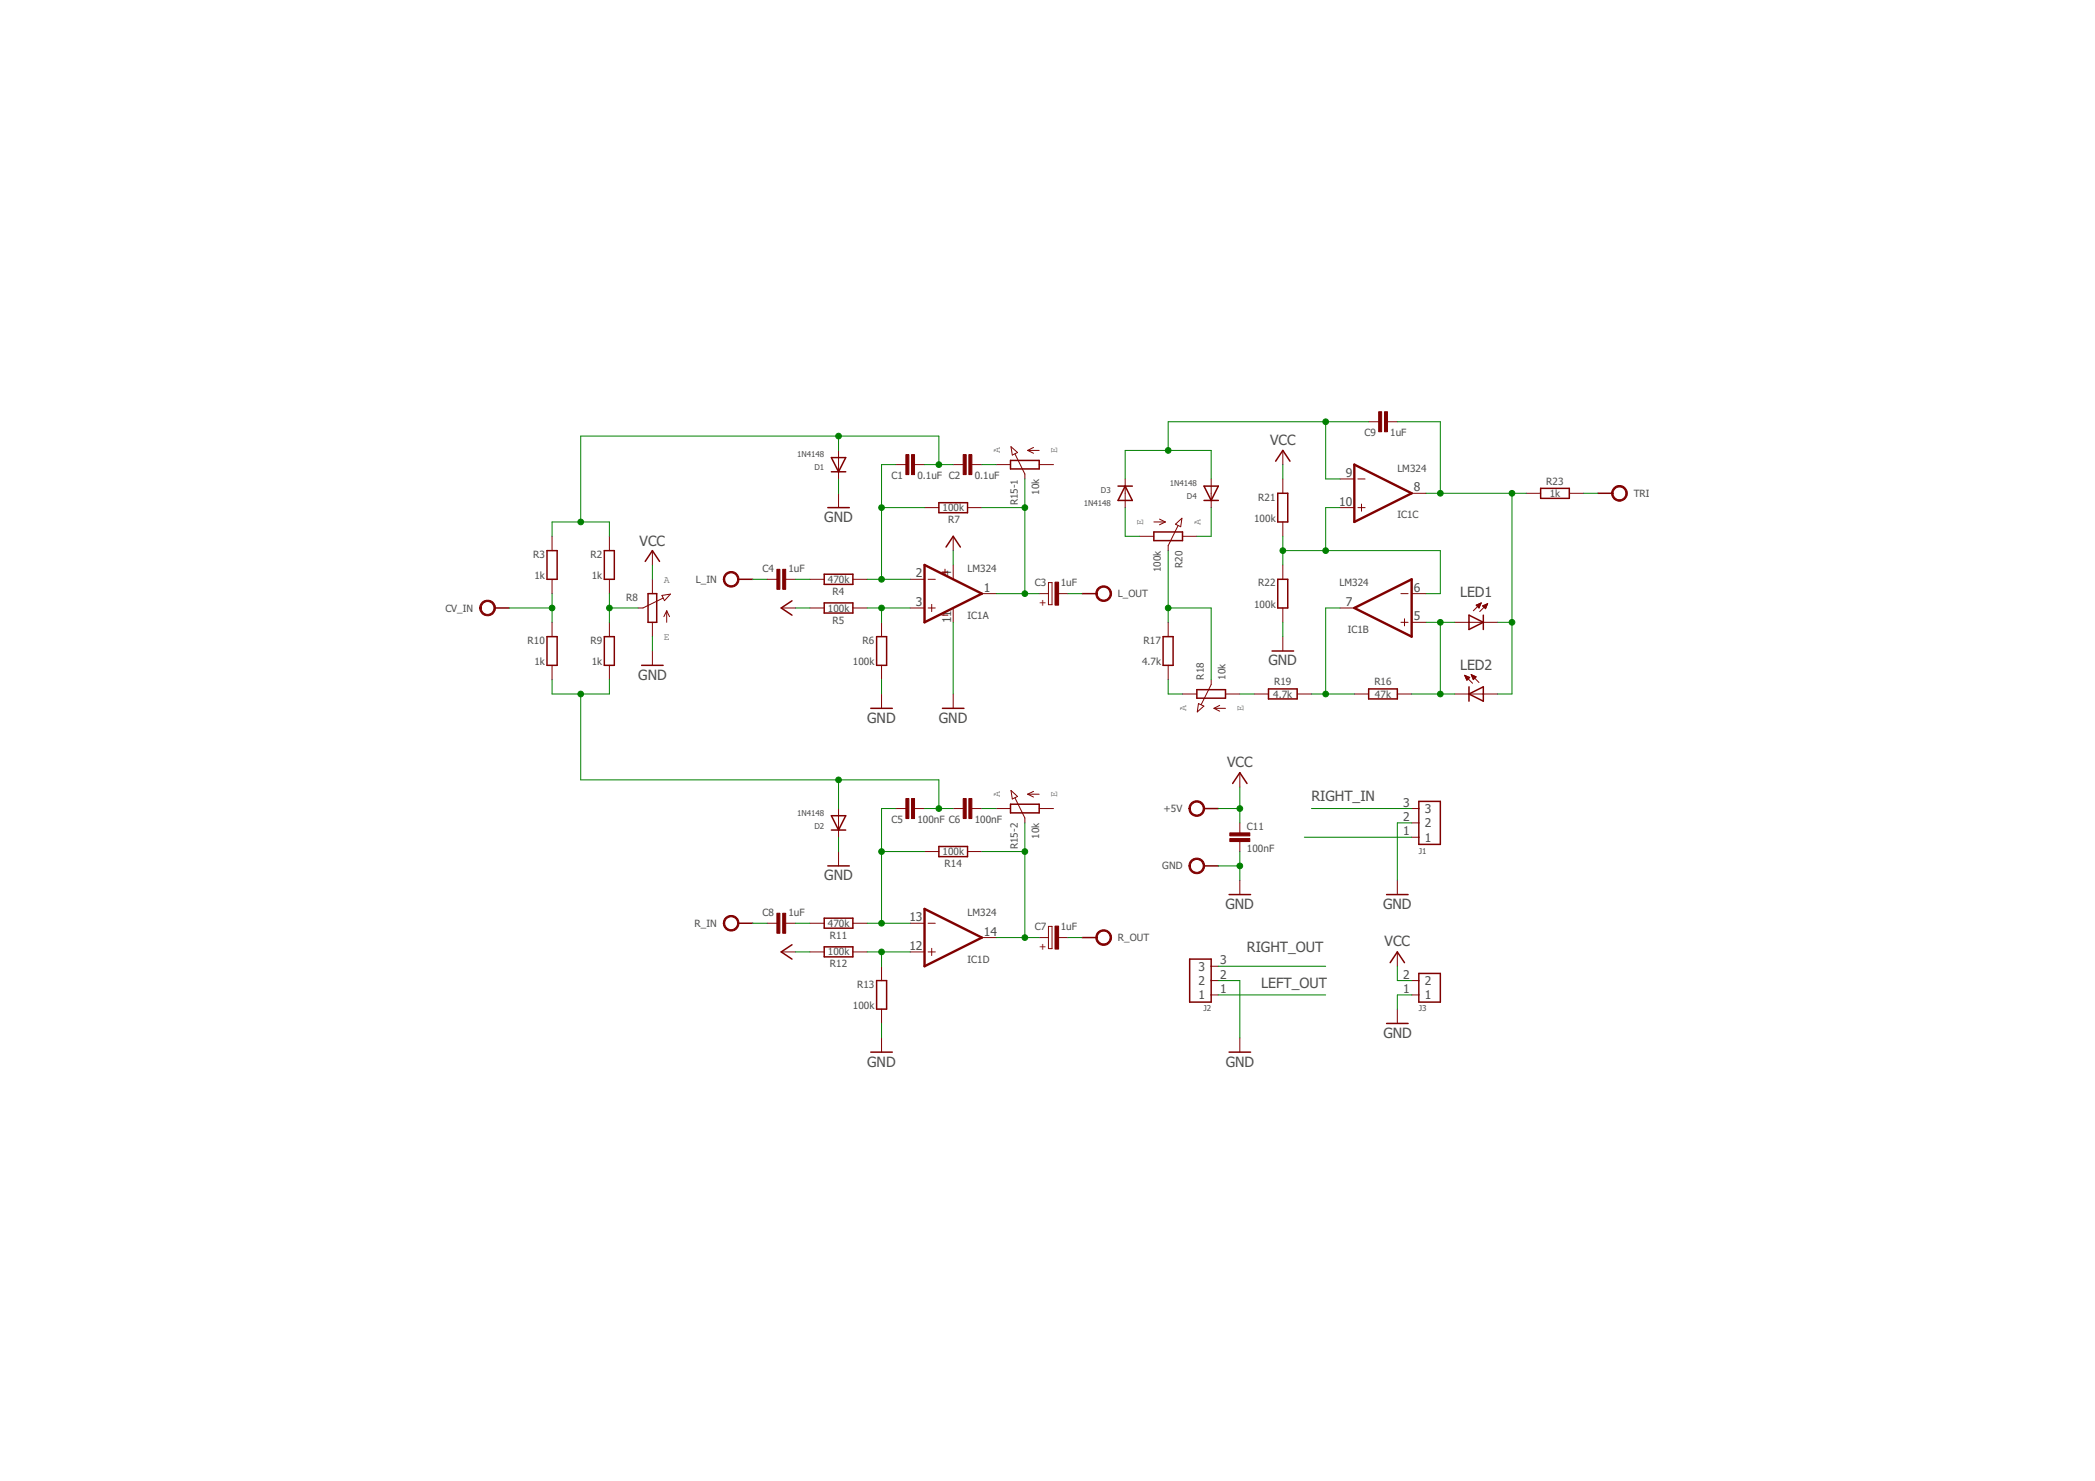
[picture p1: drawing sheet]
<svg xmlns="http://www.w3.org/2000/svg" width="297mm" height="210mm" viewBox="0 0 297 210" stroke-linecap="round" stroke-linejoin="round" font-family="sans-serif">
<path d="M192 65.8l8.2 4.1-8.2 4.1zM131.1 80.1l8.1 4-8.1 4.1zM192 86.2l8.2-4.1v8.1zM131.1 128.8l8.1 4.1-8.1 4z" fill="none" stroke="#800000" stroke-width=".34"/>
<g fill="none" stroke="#800000" stroke-width=".14">
<path d="M194.1 59.8h1.4M196.7 59.8h1.4M78.3 76v2M86.4 76v2M92.5 78v2.1M118.9 63.8v4.1M118.9 69.9v2M127 65.8h1.4M129.7 65.8h1.4M131.1 71.9h2M135.1 65.8h1.5M135.1 76v2"/>
<path d="M137.2 71.9h2M137.8 65.8h1.4M141.2 65.8h2.1M143.3 63.3l1 .8-.8 .4zM143.9 64.3l1.4 2.9v.7M145.7 63.8h1.6M145.7 63.8l.8 .4M146.5 63.4l-.8 .4M147.3 65.8h2.1M159.5 67.9v4M161.6 76h2M163.6 74h1.6"/>
<path d="M164.4 73.6l.8 .4M165.2 74l-.8 .4M166.7 74.3l.9-.9-.2 1.3zM167 74.5l-1.4 2.8v.7M167.7 76h2M171.7 67.9v4M181.9 63.8v2M181.9 67.9v2M181.9 74v2M190 71.9h2M190 67.9h2M192.5 71.9h1"/>
<path d="M192.5 67.9h1M193 71.4v1.1M200.2 69.9h2M216.4 69.9h2M222.5 69.9h2M78.3 82.1v2M78.3 88.2v2M78.3 94.3v2M86.4 82.1v2M86.4 88.2v2M86.4 94.3v2M92.5 82.1v2"/>
<path d="M92.5 88.2v2M92.5 92.3v2M93.9 84.4l1.2-.2-.9 .9zM94 84.8l-2.8 1.4h-.7M94.5 86.6v1.6M94.5 86.6l.4 .8M94.5 86.6l-.4 .8M108.8 82.1h1.4M110.8 86.2h2M111.4 82.1h1.4M114.8 86.2h2.1M114.8 82.1h2.1"/>
<path d="M120.9 86.2h2.1M120.9 82.1h2.1M125 88.2v2M125 94.3v2M125 98.4v2M129.1 86.2h2M129.1 82.1h2M131.6 86.2h1M131.6 82.1h1M132.1 85.7v1M133.5 81.1h.9M133.5 87.2h.9"/>
<path d="M134 80.7v.8M135.1 80.1v2M135.1 86.2v2M135.1 98.4v2M139.2 84.1h2M147.3 84.1h1.4M148.7 82.6h.5v3.1h-.5zM150 84.1h1.4M165.6 88.2v2M165.6 94.3v2M167.7 98.4h2M169.9 99.7l.8 .4-.9 .8z"/>
<path d="M171.7 96.3v.7l-1.4 2.9M172.9 100l-.8 .4M173.8 98.4h2M177.8 98.4h2.1M181.9 80.1v2M181.9 86.2v2M181.9 90.2v2.1M183.9 98.4h2M190 86.2h2M192 98.4h2.1M198.1 98.4h2.1M198.6 84.1h1"/>
<path d="M198.6 88.2h1M199.1 87.7v1M200.2 84.1h2M200.2 88.2h2M206.2 98.4h6.1M206.2 88.2h6.1M207.7 95.7l1.1 1.1M207.7 95.7l.7 .3-.4 .4zM207.7 95.8h.2M207.8 95.9h.3M207.8 96h.5M207.8 96.1h.5"/>
<path d="M207.9 96.2h.3M207.9 96.3h.2M208.6 95.6l1.1 1.1M208.6 95.6l.7 .3-.4 .4zM208.6 95.6h.1M208.6 95.7h.2M208.7 95.8h.3M208.7 95.9h.5M208.7 96h.5M208.8 96.1h.3M208.8 96.2h.3M208.9 96.2h.1"/>
<path d="M209.3 85.8l.7-.4-.3 .8zM209.3 85.8h.6M209.4 85.7h.5M209.4 85.9h.4M209.5 86h.3M209.6 86.1h.1M209.6 85.6h.4M209.7 86.1h.1M209.8 85.5h.2M210 85.4l-1.1 1.2M210.2 85.9l.7-.3-.3 .7zM210.2 85.9h.6"/>
<path d="M210.3 86h.5M210.4 85.8h.4M210.4 86.1h.3M210.5 86.1h.2M210.6 85.7h.3M210.6 86.3h.1M210.8 85.6h.1M210.9 85.6l-1.1 1.1M118.9 114.6v4.1M127 114.6h1.4M129.7 114.6h1.4M135.1 114.6h1.5"/>
<path d="M137.8 114.6h1.4M141.2 114.6h2.1M143.3 112l1 .9-.8 .3zM143.9 113.1l1.4 2.8v.7M145.7 112.6h1.6M145.7 112.6l.8 .4M146.5 112.2l-.8 .4M147.3 114.6h2.1M172.1 100.4h1.7M172.1 100.4l.8 .4M175.8 109.5v2M175.8 116.6v1.4"/>
<path d="M175.8 119.3v1.4M200.2 114.6h1M200.2 116.6h1M200.2 118.7h1M108.8 130.9h1.4M110.8 134.9h2M111.4 130.9h1.4M114.8 130.9h2.1M114.8 134.9h2.1M118.9 120.7v2M120.9 130.9h2.1M120.9 134.9h2.1"/>
<path d="M125 136.9v2.1M129.1 130.9h2M129.1 134.9h2M131.1 120.7h2M131.6 130.9h1M131.6 134.9h1M132.1 134.4v1M137.2 120.7h2M139.2 132.9h2M147.3 132.9h1.4M148.7 131.3h.5v3.2h-.5zM150 132.9h1.4"/>
<path d="M171.7 139h1M171.7 136.9h1M175.8 124.8v2M198.1 124.8v2M198.1 134.9v2M200.2 139h1M125 143v2.1M125 147.1v2M171.7 141h1M175.8 147.1v2M198.1 143v2.1M200.2 141h1"/>
</g>
<g fill="none" stroke="#800000" stroke-width=".21">
<path d="M77.6 78h1.4v4.1h-1.4zM85.7 78h1.4v4.1h-1.4zM91.5 79.6l1-1.6 1 1.6M117.4 71.9h3M117.9 64.9h2l-1 2zM117.9 66.9h2M133.1 71.2h4.1v1.5h-4.1zM134.1 77.5l1-1.5 1.1 1.5M143.3 65.3h4v1.2h-4zM158.5 68.9h2M159.5 68.9l1 2h-2zM163.6 75.4h4.1v1.2h-4.1z"/>
<path d="M170.7 68.9h2l-1 2zM170.7 70.9h2M180.9 65.4l1-1.6 1 1.6M181.2 69.9h1.4v4.1h-1.4zM218.4 69.2h4.1v1.4h-4.1zM226.6 69.9h2M70.1 86.2h2.1M77.6 90.2h1.4v4.1h-1.4zM85.7 90.2h1.4v4.1h-1.4zM91 94.3h3M91.9 84.1h1.2v4.1h-1.2zM104.7 82.1h2"/>
<path d="M112.3 85.2l-1.5 1 1.5 1M116.9 81.4h4v1.4h-4zM116.9 85.4h4v1.5h-4zM124.3 90.2h1.4v4.1h-1.4zM153.4 84.1h2.1M164.9 90.2h1.4v4.1h-1.4zM169.7 97.7h4.1v1.3h-4.1zM179.9 97.6h4v1.5h-4zM180.4 92.3h3M181.2 82.1h1.4v4.1h-1.4zM194.1 97.6h4v1.5h-4zM208.3 87.2l2 1-2 1z"/>
<path d="M208.3 98.4l2-1.1v2.1zM208.3 97.3v2.1M210.3 87.2v2M117.9 115.6h2l-1 2zM117.9 117.6h2M123.5 100.4h3M133.1 120h4.1v1.4h-4.1zM133.6 100.4h3.1M143.3 114h4v1.2h-4zM170.7 114.6h2M174.8 111l1-1.5 1 1.5M201.2 113.6h3v6.1h-3z"/>
<path d="M104.7 130.9h2M112.3 133.9l-1.5 1 1.5 1M116.9 130.1h4v1.5h-4zM116.9 134.2h4v1.4h-4zM117.4 122.7h3M124.3 139h1.4v4h-1.4zM153.4 132.9h2.1M168.7 135.9h3v6.1h-3zM170.7 122.7h2M174.3 126.8h3M196.6 126.8h3M197.1 136.4l1-1.5 1 1.5"/>
<path d="M201.2 138h3v4h-3zM123.5 149.1h3M174.3 149.1h3M196.6 145.1h3"/>
</g>
<g fill="#800000" stroke="#800000" stroke-width=".14">
<path d="M129.2 64.4h.5v2.9h-.5z"/>
<path d="M128.4 64.4h.5v2.9h-.5z"/>
<path d="M137.4 64.4h.4v2.9h-.4z"/>
<path d="M136.6 64.4h.4v2.9h-.4z"/>
<path d="M149.6 82.5h.5v3.3h-.5z"/>
<path d="M111 80.7h.4v2.8h-.4z"/>
<path d="M110.2 80.7h.4v2.8h-.4z"/>
<path d="M129.2 113.2h.5v2.8h-.5z"/>
<path d="M128.4 113.2h.5v2.8h-.5z"/>
<path d="M137.4 113.2h.4v2.8h-.4z"/>
<path d="M136.6 113.2h.4v2.8h-.4z"/>
<path d="M149.6 131.3h.5v3.2h-.5z"/>
<path d="M111 129.4h.4v2.9h-.4z"/>
<path d="M110.2 129.4h.4v2.9h-.4z"/>
<path d="M196.3 58.4h.4v2.8h-.4z"/>
<path d="M195.5 58.4h.4v2.8h-.4z"/>
<path d="M174.4 118.9h2.8v.4h-2.8z"/>
<path d="M174.4 118h2.8v.5h-2.8z"/>
</g>
<g fill="#800000" stroke="#800000" stroke-width=".14">
<path d="M68.4 85.3a1.12 1.12 0 0 1 1.7 .3 1.12 1.12 0 0 1-.7 1.7 1.12 1.12 0 0 1-1.4-1.1h.2a.9 .9 0 0 1 1.3-.9 .9 .9 0 0 1 .2 1.5 .9 .9 0 0 1-1.4-.4l-.1-.2h-.2l.1-.3z" fill-rule="evenodd"/>
<path d="M102.9 81.3a1.11 1.11 0 0 1 1.8 .3 1.11 1.11 0 0 1-.8 1.6 1.11 1.11 0 0 1-1.3-1.1h.1a.91 .91 0 0 1 1.3-.9 .91 .91 0 0 1 .3 1.6 .91 .91 0 0 1-1.5-.4l-.1-.3h-.1v-.3z" fill-rule="evenodd"/>
<path d="M155.7 83.3a1.12 1.12 0 0 1 1.8 .3 1.12 1.12 0 0 1-.7 1.6 1.12 1.12 0 0 1-1.4-1.1h.2a.92 .92 0 0 1 1.3-.7 .92 .92 0 0 1 .1 1.5 .92 .92 0 0 1-1.4-.5v-.3h-.2v-.3z" fill-rule="evenodd"/>
<path d="M102.9 130a1.11 1.11 0 0 1 1.8 .3 1.11 1.11 0 0 1-.8 1.6 1.11 1.11 0 0 1-1.3-1h.1a.91 .91 0 0 1 1.3-.9 .91 .91 0 0 1 .3 1.5 .91 .91 0 0 1-1.5-.4l-.1-.2h-.1v-.4z" fill-rule="evenodd"/>
<path d="M155.7 132a1.12 1.12 0 0 1 1.8 .4 1.12 1.12 0 0 1-.7 1.6 1.12 1.12 0 0 1-1.4-1.1h.2a.92 .92 0 0 1 1.3-.8 .92 .92 0 0 1 .1 1.6 .92 .92 0 0 1-1.4-.6v-.2h-.2v-.3z" fill-rule="evenodd"/>
<path d="M228.9 69.1a1.12 1.12 0 0 1 1.7 .3 1.12 1.12 0 0 1-.7 1.6 1.12 1.12 0 0 1-1.4-1.1h.2a.92 .92 0 0 1 1.4-.7 .92 .92 0 0 1 .1 1.5 .92 .92 0 0 1-1.5-.5v-.3h-.2v-.3z" fill-rule="evenodd"/>
<path d="M169 121.9a1.11 1.11 0 0 1 1.7 .3 1.11 1.11 0 0 1-.7 1.6 1.11 1.11 0 0 1-1.4-1.1h.2a.92 .92 0 0 1 1.3-.7 .92 .92 0 0 1 .2 1.5 .92 .92 0 0 1-1.5-.5v-.3h-.2v-.3z" fill-rule="evenodd"/>
<path d="M169 113.7a1.11 1.11 0 0 1 1.7 .4 1.11 1.11 0 0 1-.7 1.6 1.11 1.11 0 0 1-1.4-1.1h.2a.92 .92 0 0 1 1.3-.8 .92 .92 0 0 1 .2 1.6 .92 .92 0 0 1-1.5-.5v-.3h-.2v-.3z" fill-rule="evenodd"/>
</g>
<g fill="none" stroke="#008000" stroke-width=".14">
<path d="M188 59.8v8.1h2M194.1 59.8h-28.5v4M198.1 59.8h6.1v10.1M78.3 76v-2h8.1v2M118.9 61.8v2M118.9 67.9v2M125 71.9h6.1M127 65.8h-2v16.3M131.1 65.8h4M133.1 65.8v-4h-50.8v12.2M135.1 78v2.1M139.2 71.9h6.1"/>
<path d="M139.2 65.8h2M145.3 67.9v16.2M159.5 71.9v4.1h2.1M159.5 67.9v-4.1h12.2v4.1M165.6 78v10.2M171.7 71.9v4.1h-2M181.9 65.8v2.1M181.9 76v4.1M181.9 78h22.3v6.1h-2M190 71.9h-2v6.1M202.2 69.9h14.2M214.4 69.9v28.5h-2.1"/>
<path d="M224.5 69.9h2.1M72.2 86.2h6.1M78.3 96.3v2.1h8.1v-2.1M78.3 84.1v4.1M82.3 98.4v12.1h50.8v4.1M86.4 86.2h4.1M86.4 84.1v4.1M92.5 80.1v2M92.5 90.2v2.1M106.7 82.1h2.1M112.8 86.2h2M112.8 82.1h2"/>
<path d="M123 86.2h6.1M123 82.1h6.1M125 86.2v2M125 96.3v2.1M135.1 88.2v10.2M141.2 84.1h6.1M151.4 84.1h2M165.6 86.2h6.1v10.1M165.6 96.3v2.1h2.1M175.8 98.4h2M181.9 88.2v2M185.9 98.4h6.1"/>
<path d="M190 86.2h-2v12.2M200.2 98.4h6M202.2 88.2h4M204.2 88.2v10.2M212.3 88.2h2.1M118.9 110.5v4.1M118.9 118.7v2M127 114.6h-2v16.3M131.1 114.6h4M139.2 114.6h2M145.3 116.6v16.3M172.7 114.6h3.1"/>
<path d="M175.8 111.5v5.1M184.9 118.7h15.3M185.9 114.6h14.3M200.2 116.6h-2.1v8.2M106.7 130.9h2.1M112.8 134.9h2M112.8 130.9h2M123 134.9h6.1M123 130.9h6.1M125 134.9v2M125 120.7h6.1M139.2 120.7h6.1"/>
<path d="M141.2 132.9h6.1M151.4 132.9h2M172.7 139h3.1v8.1M172.7 122.7h3.1M172.7 136.9h15.3M175.8 120.7v4.1M198.1 136.9v2.1h2.1M125 145.1v2M172.7 141h15.3M200.2 141h-2.1v2"/>
</g>
<g fill="#008000" stroke="#008000" stroke-width=".14">
<circle cx="175.8" cy="122.7" r=".4"/>
<circle cx="175.8" cy="114.6" r=".4"/>
<circle cx="145.3" cy="84.1" r=".4"/>
<circle cx="145.3" cy="71.9" r=".4"/>
<circle cx="125" cy="86.2" r=".4"/>
<circle cx="86.4" cy="86.2" r=".4"/>
<circle cx="78.3" cy="86.2" r=".4"/>
<circle cx="82.3" cy="74" r=".4"/>
<circle cx="118.9" cy="61.8" r=".4"/>
<circle cx="133.1" cy="65.8" r=".4"/>
<circle cx="125" cy="71.9" r=".4"/>
<circle cx="125" cy="82.1" r=".4"/>
<circle cx="145.3" cy="120.7" r=".4"/>
<circle cx="145.3" cy="132.9" r=".4"/>
<circle cx="125" cy="134.9" r=".4"/>
<circle cx="82.3" cy="98.4" r=".4"/>
<circle cx="118.9" cy="110.5" r=".4"/>
<circle cx="133.1" cy="114.6" r=".4"/>
<circle cx="125" cy="120.7" r=".4"/>
<circle cx="125" cy="130.9" r=".4"/>
<circle cx="188" cy="98.4" r=".4"/>
<circle cx="204.2" cy="88.2" r=".4"/>
<circle cx="204.2" cy="98.4" r=".4"/>
<circle cx="165.6" cy="86.2" r=".4"/>
<circle cx="165.6" cy="63.8" r=".4"/>
<circle cx="188" cy="59.8" r=".4"/>
<circle cx="204.2" cy="69.9" r=".4"/>
<circle cx="214.4" cy="88.2" r=".4"/>
<circle cx="214.4" cy="69.9" r=".4"/>
<circle cx="188" cy="78" r=".4"/>
<circle cx="181.9" cy="78" r=".4"/>
</g>
<g font-size="2" fill="#505050">
<text x="180.1" y="63">VCC</text>
<text x="90.7" y="77.4">VCC</text>
<text x="116.9" y="74">GND</text>
<text x="207" y="84.5">LED1</text>
<text x="179.8" y="94.3">GND</text>
<text x="207" y="94.9">LED2</text>
<text x="90.5" y="96.3">GND</text>
<text x="123" y="102.4">GND</text>
<text x="133.1" y="102.4">GND</text>
<text x="174" y="108.7">VCC</text>
<text x="185.9" y="113.6">RIGHT_IN</text>
<text x="116.9" y="124.8">GND</text>
<text x="173.8" y="128.8">GND</text>
<text x="196.1" y="128.8">GND</text>
<text x="176.8" y="134.9">RIGHT_OUT</text>
<text x="196.3" y="134.1">VCC</text>
<text x="178.8" y="140">LEFT_OUT</text>
<text x="196.1" y="147.1">GND</text>
<text x="123" y="151.2">GND</text>
<text x="173.8" y="151.2">GND</text>
</g>
<g font-size="1.7" fill="#505050">
<text x="189.9" y="71.7">10</text>
<text x="190.8" y="67.6">9</text>
<text x="200.4" y="69.6">8</text>
<text x="129.9" y="81.8">2</text>
<text x="134.9" y="81.8" transform="rotate(-90 134.9 81.8)">4</text>
<text x="139.5" y="83.9">1</text>
<text x="200.4" y="83.9">6</text>
<text x="129.9" y="85.9">3</text>
<text x="134.9" y="88.3" transform="rotate(-90 134.9 88.3)">11</text>
<text x="190.8" y="85.9">7</text>
<text x="200.4" y="87.9">5</text>
<text x="198.9" y="116.3">2</text>
<text x="198.9" y="118.4">1</text>
<text x="198.9" y="114.3">3</text>
<text x="202" y="117.2">2</text>
<text x="202" y="119.3">1</text>
<text x="202" y="115.2">3</text>
<text x="128.9" y="130.6">13</text>
<text x="128.9" y="134.6">12</text>
<text x="139.5" y="132.6">14</text>
<text x="169.9" y="137.5">3</text>
<text x="173" y="136.7">3</text>
<text x="169.9" y="139.6">2</text>
<text x="169.9" y="141.6">1</text>
<text x="173" y="138.7">2</text>
<text x="173" y="140.7">1</text>
<text x="198.9" y="138.7">2</text>
<text x="198.9" y="140.7">1</text>
<text x="202" y="139.6">2</text>
<text x="202" y="141.6">1</text>
</g>
<g font-size="1.4" fill="#505050">
<text x="141.8" y="64.3" transform="rotate(-90 141.8 64.3)">A</text>
<text x="149.9" y="64.3" transform="rotate(-90 149.9 64.3)">E</text>
<text x="193.5" y="61.8">C9</text>
<text x="197.1" y="61.8">1uF</text>
<text x="126.4" y="67.9">C1</text>
<text x="130.1" y="67.9">0.1uF C2</text>
<text x="138.2" y="67.9">0.1uF</text>
<text x="144.3" y="71.6" transform="rotate(-90 144.3 71.6)">R15-1</text>
<text x="147.3" y="70.2" transform="rotate(-90 147.3 70.2)">10k</text>
<text x="178.4" y="70.9">R21</text>
<text x="198.1" y="66.9">LM324</text>
<text x="219.2" y="68.7">R23</text>
<text x="219.7" y="70.4">1k</text>
<text x="231.6" y="70.4">TRI</text>
<text x="133.6" y="72.5">100k</text>
<text x="134.4" y="74.2">R7</text>
<text x="162.1" y="74.4" transform="rotate(-90 162.1 74.4)">E</text>
<text x="170.2" y="74.4" transform="rotate(-90 170.2 74.4)">A</text>
<text x="177.8" y="74">100k</text>
<text x="198.1" y="73.5">IC1C</text>
<text x="75.6" y="79.1">R3</text>
<text x="75.8" y="82.1">1k</text>
<text x="83.7" y="79.1">R2</text>
<text x="83.9" y="82.1">1k</text>
<text x="94.1" y="82.6">A</text>
<text x="98.7" y="82.6">L_IN</text>
<text x="108.1" y="81.1">C4</text>
<text x="111.8" y="81.1">1uF</text>
<text x="117.4" y="82.6">470k</text>
<text x="137.2" y="81.1">LM324</text>
<text x="146.7" y="83.1">C3</text>
<text x="150.4" y="83.1">1uF</text>
<text x="164.6" y="81.1" transform="rotate(-90 164.6 81.1)">100k</text>
<text x="167.7" y="80.5" transform="rotate(-90 167.7 80.5)">R20</text>
<text x="178.4" y="83.1">R22</text>
<text x="189.9" y="83.1">LM324</text>
<text x="63.1" y="86.7">CV_IN</text>
<text x="88.8" y="85.2">R8</text>
<text x="117.4" y="86.7">100k</text>
<text x="118.1" y="84.3">R4</text>
<text x="118.1" y="88.4">R5</text>
<text x="137.2" y="87.7">IC1A</text>
<text x="158.5" y="84.6">L_OUT</text>
<text x="177.8" y="86.2">100k</text>
<text x="191.1" y="89.7">IC1B</text>
<text x="74.8" y="91.2">R10</text>
<text x="75.8" y="94.3">1k</text>
<text x="83.7" y="91.2">R9</text>
<text x="83.9" y="94.3">1k</text>
<text x="94.1" y="90.7">E</text>
<text x="120.9" y="94.3">100k</text>
<text x="122.3" y="91.2">R6</text>
<text x="161.9" y="94.3">4.7k</text>
<text x="162.2" y="91.2">R17</text>
<text x="168.2" y="100.8" transform="rotate(-90 168.2 100.8)">A</text>
<text x="170.7" y="96.3" transform="rotate(-90 170.7 96.3)">R18</text>
<text x="173.8" y="96.3" transform="rotate(-90 173.8 96.3)">10k</text>
<text x="176.3" y="100.8" transform="rotate(-90 176.3 100.8)">E</text>
<text x="180.5" y="98.9">4.7k</text>
<text x="180.6" y="97.2">R19</text>
<text x="194.9" y="97.2">R16</text>
<text x="195" y="98.9">47k</text>
<text x="141.8" y="113" transform="rotate(-90 141.8 113)">A</text>
<text x="149.9" y="113" transform="rotate(-90 149.9 113)">E</text>
<text x="126.4" y="116.6">C5</text>
<text x="130.1" y="116.6">100nF C6</text>
<text x="138.2" y="116.6">100nF</text>
<text x="147.3" y="118.9" transform="rotate(-90 147.3 118.9)">10k</text>
<text x="165" y="115.1">+5V</text>
<text x="176.8" y="117.6">C11</text>
<text x="133.6" y="121.2">100k</text>
<text x="133.9" y="122.9">R14</text>
<text x="144.3" y="120.4" transform="rotate(-90 144.3 120.4)">R15-2</text>
<text x="164.8" y="123.2">GND</text>
<text x="176.8" y="120.7">100nF</text>
<text x="98.5" y="131.4">R_IN</text>
<text x="108.1" y="129.8">C8</text>
<text x="111.8" y="129.8">1uF</text>
<text x="117.4" y="131.4">470k</text>
<text x="137.2" y="129.8">LM324</text>
<text x="146.7" y="131.9">C7</text>
<text x="150.4" y="131.9">1uF</text>
<text x="117.4" y="135.4">100k</text>
<text x="117.7" y="133.1">R11</text>
<text x="117.7" y="137.1">R12</text>
<text x="137.2" y="136.4">IC1D</text>
<text x="158.5" y="133.4">R_OUT</text>
<text x="120.9" y="143">100k</text>
<text x="121.5" y="140">R13</text>
</g>
<g font-size="1.4" fill="#800000">
<text x="147.3" y="85.9">+</text>
<text x="147.3" y="134.7">+</text>
</g>
<g font-size="1.1" fill="#505050">
<text x="113" y="64.8">1N4148</text>
<text x="115.5" y="66.7">D1</text>
<text x="153.7" y="71.7">1N4148</text>
<text x="156.1" y="69.9">D3</text>
<text x="165.9" y="68.9">1N4148</text>
<text x="168.3" y="70.7">D4</text>
<text x="113" y="115.6">1N4148</text>
<text x="115.5" y="117.4">D2</text>
<text x="201.2" y="121">J1</text>
<text x="170.6" y="143.3">J2</text>
<text x="201.2" y="143.3">J3</text>
</g>
</svg>
